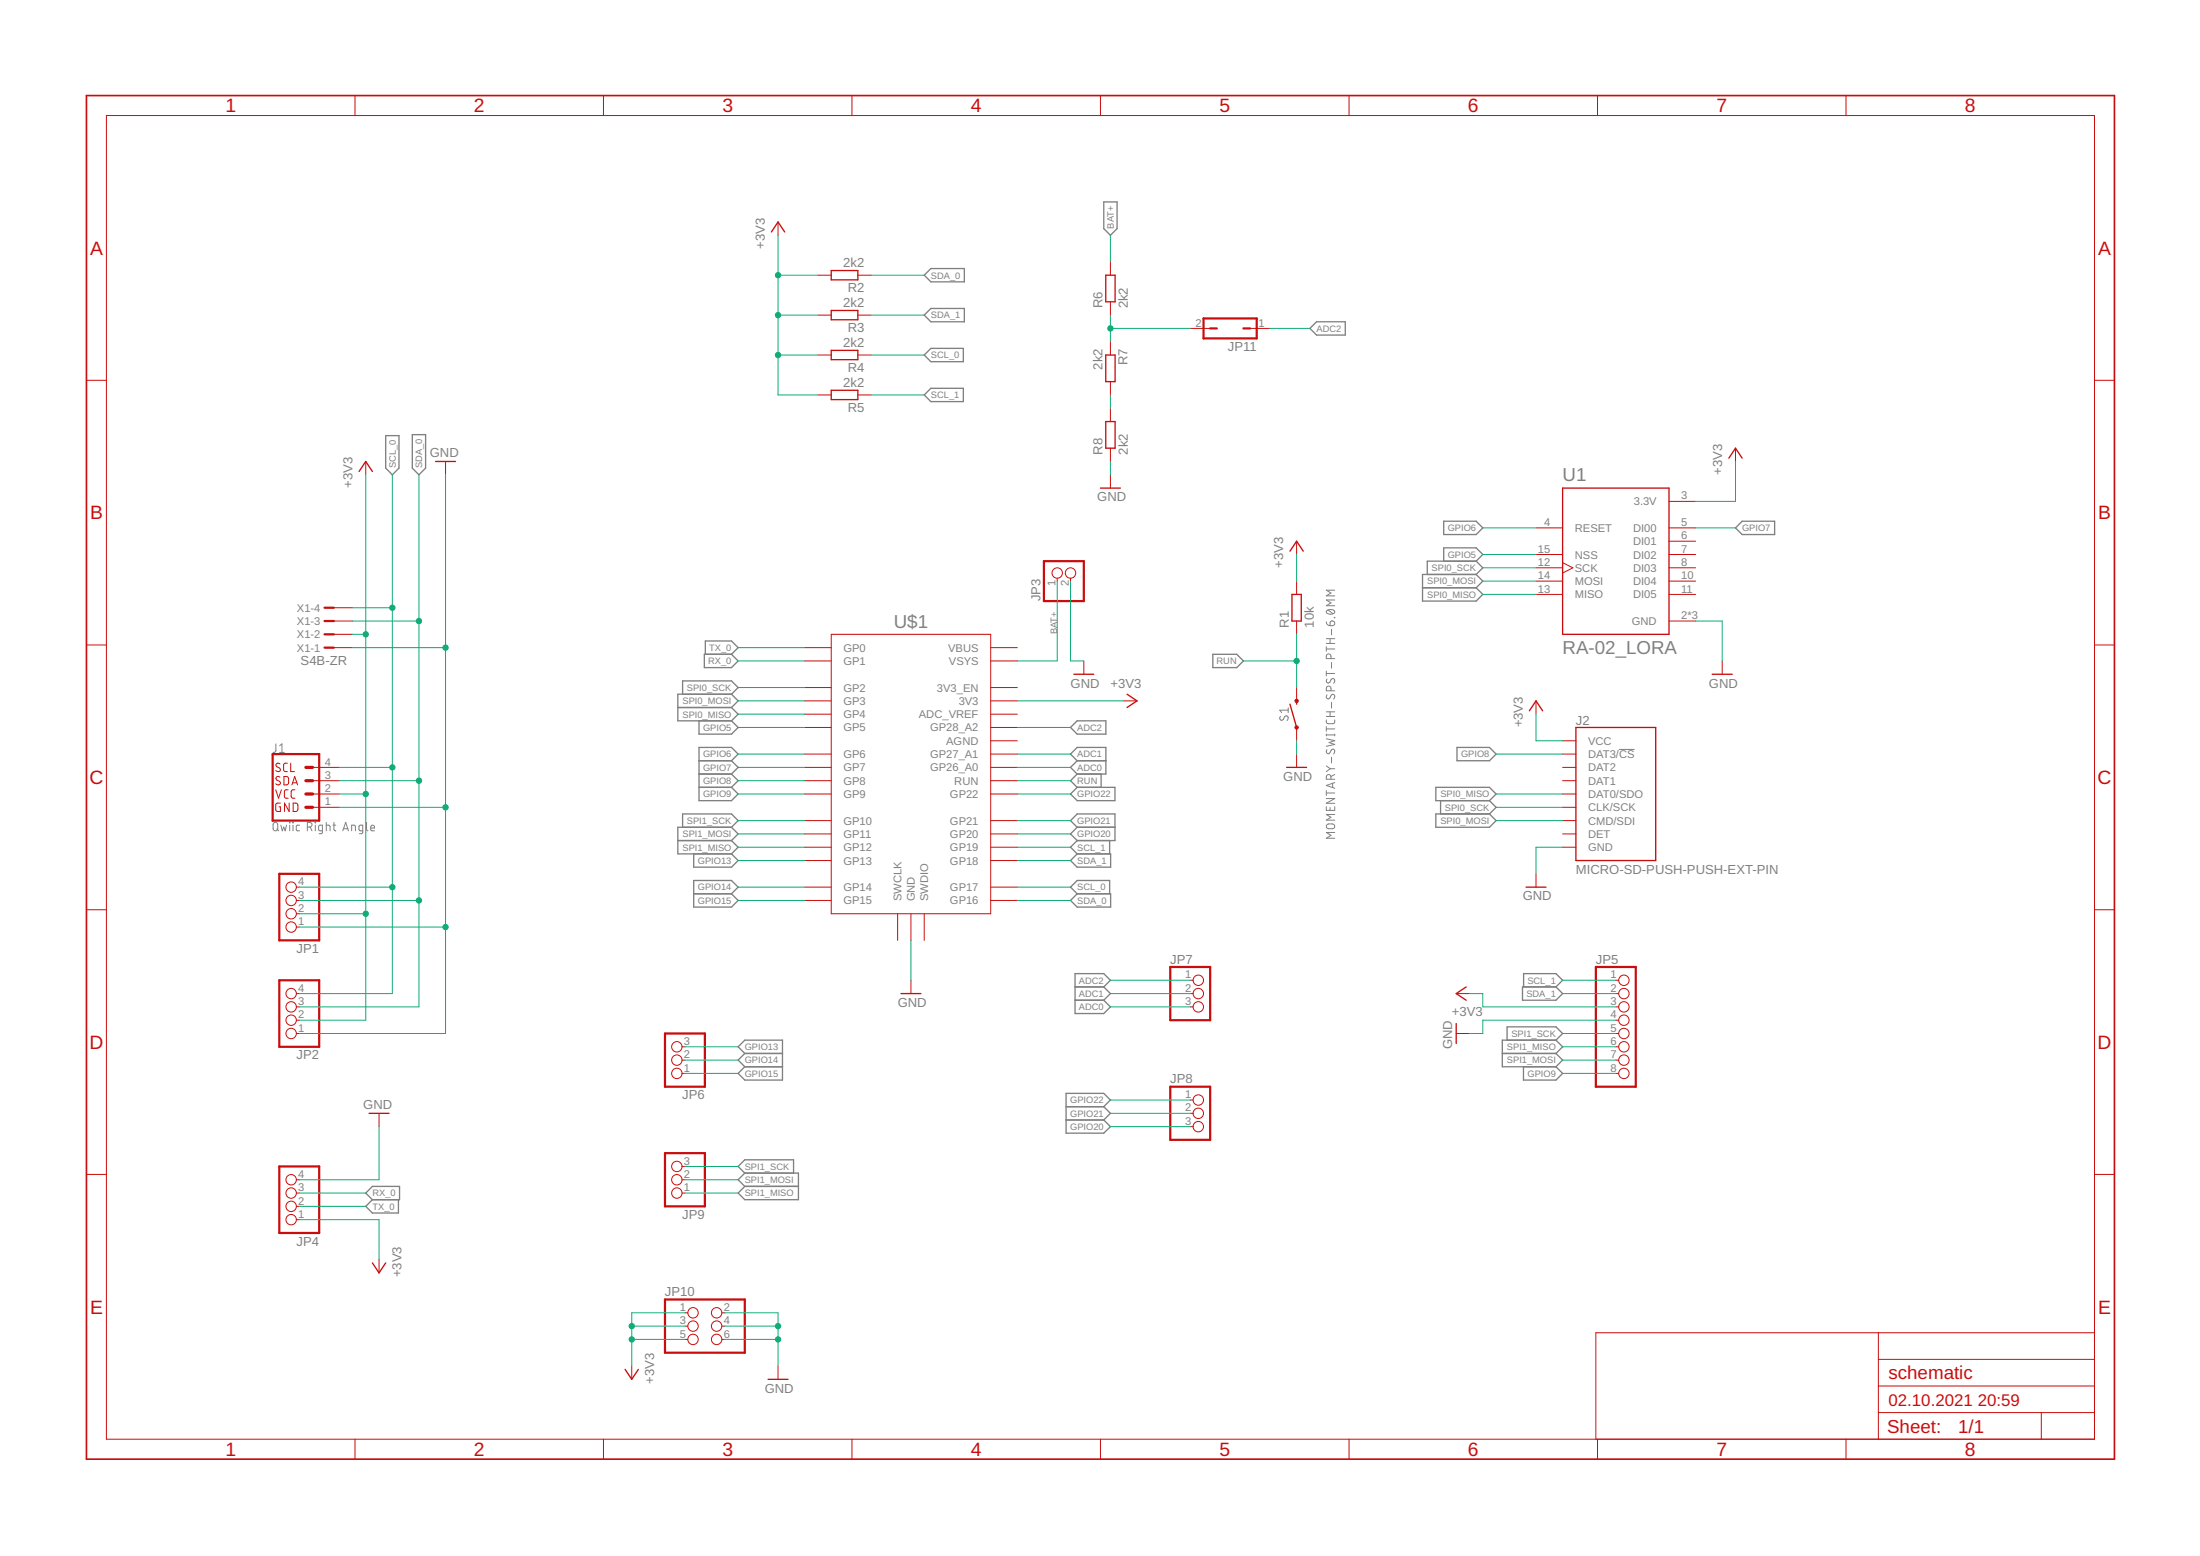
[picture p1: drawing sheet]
<svg xmlns="http://www.w3.org/2000/svg" width="420mm" height="297mm" viewBox="0 0 420 297" stroke-linecap="round" stroke-linejoin="round" font-family="sans-serif">
<g fill="none" stroke="#808080" stroke-width=".19">
<path d="M253.3 118.7a.7 .7 0 0 0 .7 .7M253.4 116.6a1.02 1.02 0 0 1 1.5 .2 .93 .93 0 0 1-1.6 0zM253.7 116.4l.9 .8M254.1 118.6a.46 .46 0 0 1 .8 .2 .46 .46 0 0 1-.4 .6h-.5zM254.8 117.9h.1zM254.9 114.5h-1.6l.9 .6-.9 .5h1.6M254.9 112.7h-1.6l.9 .5-.9 .5h1.6M244.5 136.7a.41 .41 0 0 0 0 .7 .41 .41 0 0 0 .6-.1l.2-.5a.42 .42 0 0 1 .7 0 .42 .42 0 0 1-.1 .6l-.1 .1M246 135.6h-1.6l.4 .4M246 135.1v.9M253.3 137.4v.5l.4 .3 1-.1 .2-.2v-.5M253.3 123.4v.9"/>
<path d="M253.3 128.1v.9M253.3 138.7v.9M253.3 139.1h1.6M253.3 136.8h1.6M253.3 135.9h1.6M253.3 128.6h1.6M253.3 123.9h1.6M253.3 122.8h1.6M253.3 121.9h1.6M253.4 132.7a.41 .41 0 0 0-.1 .5 .41 .41 0 0 0 .6 .1l.3-.6a.38 .38 0 0 1 .5-.1 .38 .38 0 0 1 .2 .5l-.2 .4M253.4 129.6a.41 .41 0 0 0 0 .6 .41 .41 0 0 0 .6 0l.2-.5a.42 .42 0 0 1 .7 0 .42 .42 0 0 1-.1 .6l-.1 .1M254 121.9v.9"/>
<path d="M254 135.9v.9M254.2 131.9v-.5a.44 .44 0 0 0-.5-.4 .44 .44 0 0 0-.4 .4v.5h1.6M254.2 125.7v-.4a.44 .44 0 0 0-.5-.5 .44 .44 0 0 0-.4 .5v.4h1.6M254.3 120.1v1.1M254.3 126.5v1.1M254.3 134.1v1.1M52.3 157.1l.3-.1 .3 .1 .1 1.1a.44 .44 0 0 1-.4 .4 .44 .44 0 0 1-.4-.4zM52.7 142v1.4l-.5 .2M52.9 158.2l.3 .4M53.4 143.6h.9M53.4 142.4l.4-.4v1.6M53.6 157.5l.3 1.1 .3-.7 .3 .7 .2-1.1"/>
<path d="M55.3 157l.1 .1zM55.3 157.5v1.1M55.9 157l.1 .1zM56 157.5v1.1M57.2 157.5h-.5l-.1 .3 .1 .7 .5 .1M58.7 157.9h.4a.44 .44 0 0 0 .5-.5 .44 .44 0 0 0-.5-.4h-.4v1.6M59.2 157.9l.4 .7M60.2 157l.1 .1zM60.2 157.5v1.1M61.6 158.6h-.6l-.1-.2v-.6l.1-.3h.6v1.4l-.2 .2-.5 .1M62.3 157.5l.7 .2v.9M62.3 157v1.6"/>
<path d="M63.6 157.5h.5M63.8 157v1.3l.1 .2 .2 .1M65.5 158.6l.5-1.6 .5 1.6M65.6 158.2h.8M67.2 158.6v-1.1l.6 .2 .1 .9M69.3 158.6h-.6l-.1-.2v-.6l.1-.3h.6v1.4l-.2 .2-.5 .1M70 157v1.3l.3 .3M70.8 158.1h.7a.38 .38 0 0 0-.2-.6 .38 .38 0 0 0-.5 .4l.1 .6 .6 .1M253.3 154v.7h1.6v-.7M253.3 140.1v.4M253.3 150.9v.9M253.3 152.4h1.6l-1.6 1h1.6"/>
<path d="M253.3 151.4h1.6M253.3 146.2l.8 .5M253.3 141l1.6 .4-1.1 .4 1.1 .3-1.6 .4M253.3 140.3h1.6M253.4 157.4a1.3 1.3 0 0 1 1.2-.1l.3 .3v.3l-.4 .3-1.1-.1-.1-.3zM253.4 143.1a.42 .42 0 0 0-.1 .6 .42 .42 0 0 0 .6 .1l.3-.6a.41 .41 0 0 1 .7-.1 .41 .41 0 0 1-.1 .7l-.1 .1M254 154.2v.5M254.1 146.7l-.8 .6M254.1 146.7h.8M254.2 148.8v-.5a.44 .44 0 0 0-.5-.5 .44 .44 0 0 0-.4 .5v.5h1.6M254.3 144.5v1.1M254.5 149.5v.8"/>
<path d="M254.9 158.9h-1.6l.9 .6-.9 .5h1.6M254.9 155.5h-1.6l.9 .5-.9 .6h1.6M254.9 140.1v.4M254.9 149.4l-1.6 .5 1.6 .6M254.9 147.8l-.7 .4M309.2 143.1h3"/>
</g>
<g fill="none" stroke="#808080" stroke-width=".25">
<path d="M210.8 38.5h2.5v5.1l-1.2 1.3-1.3-1.3zM176.5 52.5l1.3-1.2h6.4v2.5h-6.4zM176.5 67.8l1.3-1.3h6.2v2.5h-6.2zM176.5 75.4l1.3-1.3h6.2v2.6h-6.2zM176.5 60.2l1.3-1.3h6.4v2.5h-6.4zM251.4 61.4h5.5v2.6h-5.5l-1.2-1.3zM73.7 83.2h2.5v6.2l-1.3 1.2-1.2-1.2zM78.7 83h2.6v6.4l-1.3 1.2-1.3-1.2zM275.7 99.5h6.2l1.3 1.3-1.3 1.2h-6.2zM271.7 112.2h10.2M275.7 107.1v-2.5h6.2l1.3 1.3-1.3 1.2M281.9 107.1l1.3 1.3-1.3 1.3"/>
<path d="M281.9 109.7h-10.2v5h10.2l1.3-1.2-1.3-1.3M281.9 107.1h-9.3v2.6M281.9 109.7l1.3 1.2-1.3 1.3M331.4 100.8l1.3-1.3h6.2v2.5h-6.2zM129.5 135.1h10.2M130.4 132.5v-2.5h9.3l1.3 1.3-1.3 1.2M133.5 137.6v2.5h6.2l1.3-1.2-1.3-1.3M134.5 124.9h5.2l1.3 1.3-1.3 1.2h-5.2zM134.7 124.9v-2.5h5l1.3 1.2-1.3 1.3M139.7 132.5h-10.2v5.1h10.2M139.7 132.5l1.3 1.3-1.3 1.3M139.7 135.1l1.3 1.2-1.3 1.3"/>
<path d="M205.7 137.6h5.5v2.5h-5.5l-1.3-1.2zM231.6 124.9h4.6l1.3 1.3-1.3 1.2h-4.6zM130.4 157.9v-2.5h9.3l1.3 1.3-1.3 1.2M133.5 150.3h6.2M133.5 147.8h6.2M133.5 145.2h6.2M139.7 157.9l1.3 1.3-1.3 1.3M139.7 157.9h-10.2v5.1h10.2M139.7 145.2l1.3-1.2-1.3-1.3h-6.2v10.1h6.2l1.3-1.2-1.3-1.3M139.7 145.2l1.3 1.3-1.3 1.3M139.7 147.8l1.3 1.2-1.3 1.3M204.4 151.6l1.3-1.3h7.2v2.5h-7.2z"/>
<path d="M205.7 157.9l-1.3-1.2 1.3-1.3h7.2v5.1h-7.2M205.7 157.9h7.2M205.7 147.8l-1.3 1.2 1.3 1.3M205.7 145.2l-1.3-1.2 1.3-1.3h5.5v5.1h-5.5M205.7 157.9l-1.3 1.3 1.3 1.3M205.7 145.2h5.5M205.7 145.2l-1.3 1.3 1.3 1.3M210.3 147.8v2.5M274.2 155.4h10.3l1.2 1.3-1.2 1.2h-10.3zM274.2 150.3h10.3l1.2 1.3-1.2 1.2h-10.3zM275.1 152.8v2.6M278.3 142.7h6.2l1.2 1.3-1.2 1.2h-6.2z"/>
<path d="M284.5 152.8l1.2 1.3-1.2 1.3M129.5 160.5h10.2M132.5 168.1h7.2l1.3 1.3-1.3 1.2 1.3 1.3-1.3 1.3h-7.2zM132.5 170.6h7.2M132.5 163v2.5h7.2l1.3-1.2-1.3-1.3M139.7 160.5l1.3 1.2-1.3 1.3M205.7 170.6l-1.3-1.2 1.3-1.3h6.2v2.5M205.7 170.6h6.4v2.6h-6.4l-1.3-1.3zM205.7 163h6.4v2.5h-6.4l-1.3-1.2zM205.7 160.5l-1.3 1.2 1.3 1.3M211.9 160.5v2.5M205.3 188.4h5.5"/>
<path d="M205.3 190.9h5.5M210.8 188.4l1.3-1.3-1.3-1.2h-5.5v7.6h5.5l1.3-1.3-1.3-1.3M210.8 188.4l1.3 1.3-1.3 1.2M287.8 198.6v-2.6h9.4l1.2 1.3-1.2 1.3M290.8 188.4h6.4l1.2 1.3-1.2 1.2h-6.4zM291 188.4v-2.5h6.2l1.2 1.2-1.2 1.3M297.2 198.6h-10.3v5h10.3M297.2 198.6l1.2 1.2-1.2 1.3M142.2 201.1l-1.2-1.3 1.2-1.2h7.2v7.6h-7.2l-1.2-1.3 1.2-1.3M142.2 203.6h7.2M142.2 201.1h7.2M142.2 201.1l-1.2 1.3 1.2 1.2"/>
<path d="M203.6 213.8h7.2M203.6 211.3h7.2M210.8 211.3l1.3-1.3-1.3-1.3h-7.2v7.6h7.2l1.3-1.2-1.3-1.3M210.8 211.3l1.3 1.2-1.3 1.3M286.9 201.1h10.3M291 203.6v2.6h6.2l1.2-1.3-1.2-1.3M297.2 201.1l1.2 1.3-1.2 1.2M69.8 227.8l1.3-1.3h5.2v2.5h-5.2zM71.1 229l-1.3 1.3 1.3 1.3h5v-2.6M142.2 223.9h10.3v5.1h-10.3l-1.2-1.2 1.2-1.3M142.2 226.5h10.3M142.2 223.9l-1.2 1.3 1.2 1.3"/>
<path d="M142.2 223.9l-1.2-1.2 1.2-1.3h9.4v2.5"/>
</g>
<g fill="none" stroke="#c90d0c" stroke-width=".19">
<path d="M67.8 18.2v3.9M115.3 18.2v3.9M162.7 18.2v3.9M210.2 18.2v3.9M257.6 18.2v3.9M305.1 18.2v3.9M352.6 18.2v3.9M20.3 22.1h379.7v252.6h-379.7zM148.6 42.4v2.5M156.2 52.5h2.5M163.8 52.5h2.6M212.1 50v2.5"/>
<path d="M212.1 57.6v2.6M16.5 72.6h3.8M156.2 60.2h2.5M156.2 67.8h2.5M156.2 75.4h2.5M163.8 60.2h2.6M163.8 67.8h2.6M163.8 75.4h2.6M212.1 65.2v2.6M212.1 72.9v2.5M212.1 77.9v2.6M227.3 62.7h3.8"/>
<path d="M238.7 62.7h3.8M400 72.6h3.8M69.8 88.1v2.5M85.1 88.1v2.5M212.1 85.6v2.5M212.1 90.6v2.6M318.7 95.7h5.1M331.4 85.6v2.5M62.2 118.6h5.1M62.2 116h5.1M201.9 110.4v.5M204.4 110.4v.5"/>
<path d="M247.6 103.3v2.6M247.6 110.9v2.6M247.6 118.6v2.5M293.3 100.8h5.1M293.3 105.9h5.1M293.3 108.4h5.1M293.3 110.9h5.1M293.3 113.5h5.1M298.4 107.4l2 1-2 1M318.7 118.6h5.1M318.7 100.8h5.1M318.7 103.3h5.1"/>
<path d="M318.7 105.9h5.1M318.7 108.4h5.1M318.7 110.9h5.1M318.7 113.5h5.1M16.5 123.1h3.8M62.2 123.6h5.1M62.2 121.1h5.1M153.7 123.6h5M153.7 126.2h5M153.7 131.3h5M153.7 133.8h5M153.7 136.3h5"/>
<path d="M153.7 138.9h5M158.7 121.1h30.5v53.3h-30.5zM189.2 123.6h5.1M189.2 126.2h5.1M189.2 131.3h5.1M189.2 133.8h5.1M189.2 136.3h5.1M189.2 138.9h5.1M207 126.2v2.5M214.6 133.8h2.5M247.6 131.3v2.5M247.6 138.9v2.5"/>
<path d="M293.3 133.8v2.5M328.9 126.2v2.5M400 123.1h3.8M52.7 150.8l.5 1.6 .5-1.6M53.5 148.4a.41 .41 0 0 0-.6-.1 .41 .41 0 0 0 0 .6l.5 .3a.42 .42 0 0 1 0 .6 .42 .42 0 0 1-.6 0l-.1-.2M53.5 145.8a.41 .41 0 0 0-.6 0 .41 .41 0 0 0 0 .6l.5 .2a.42 .42 0 0 1 0 .6 .42 .42 0 0 1-.6 0l-.1-.1M53.6 153.3h-.7l-.2 .2v1.1l.2 .3h.7v-.9h-.3M54.2 148.2l.6 .1 .3 .2v1.1l-.3 .2h-.6zM54.9 145.7h-.5l-.2 .3v1.1l.2 .2h.5M55 150.8h-.5l-.2 .3v1.1l.2 .2h.5M55.2 153.3v1.6l-.9-1.6v1.6M55.5 145.7v1.6h.7"/>
<path d="M55.8 149.8l.5-1.6 .5 1.6M55.9 149.4h.8M56 153.3h.6l.3 .3v.9l-.3 .4h-.6zM56.3 150.8h-.5l-.2 .3v1.1l.2 .2h.5M59.7 146.5h5.1M59.7 149h5.1M59.7 151.6h5.1M59.7 154.1h5.1M153.7 144h5M153.7 146.5h5M153.7 149h5M153.7 151.6h5"/>
<path d="M153.7 156.7h5M153.7 159.2h5M189.2 144h5.1M189.2 146.5h5.1M189.2 149h5.1M189.2 151.6h5.1M189.2 156.7h5.1M189.2 159.2h5.1M189.2 141.4h5.1M247.6 144v2.5M298.4 144h2.6M298.4 146.5h2.6"/>
<path d="M298.4 149h2.6M298.4 151.6h2.6M298.4 156.7h2.6M298.4 159.2h2.6M298.4 141.4h2.6M298.4 154.1h2.6M16.5 173.7h3.8M56.6 169.4h.5M56.6 171.9h.5M56.6 174.4h.5M56.6 177h.5M153.7 161.7h5"/>
<path d="M153.7 164.3h5M153.7 169.4h5M153.7 171.9h5M171.4 174.4v5.1M174 174.4v5.1M176.5 174.4v5.1M189.2 161.7h5.1M189.2 164.3h5.1M189.2 169.4h5.1M189.2 171.9h5.1M293.3 166.8v2.6M298.4 161.7h2.6"/>
<path d="M400 173.7h3.8M56.6 197.3h.5M56.6 194.8h.5M56.6 192.2h.5M56.6 189.7h.5M130.2 199.8h.6M174 187.1v2.6M227.3 192.2h.6M227.3 189.7h.6M227.3 187.1h.6M278.1 197.3h2.5M278.1 189.7h2.5"/>
<path d="M308.6 197.3h.5M308.6 194.8h.5M308.6 192.2h.5M308.6 189.7h.5M308.6 187.1h.5M308.6 199.8h.5M72.4 212.5v2.6M130.2 202.4h.6M130.2 204.9h.6M227.3 210h.6M227.3 212.5h.6M227.3 215.1h.6"/>
<path d="M308.6 202.4h.5M308.6 204.9h.5M16.5 224.2h3.8M56.6 232.8h.5M56.6 230.3h.5M56.6 227.8h.5M56.6 225.2h.5M130.2 227.8h.6M130.2 225.2h.6M130.2 222.7h.6M400 224.2h3.8M72.4 240.5v2.5"/>
<path d="M130.8 250.6h.6M130.8 253.2h.6M130.8 255.7h.6M137.9 250.6h.5M137.9 253.2h.5M137.9 255.7h.5M358.7 254.4v20.3M358.7 259.5h41.3M400 254.4h-95.2v20.3M67.8 274.7v3.9M115.3 274.7v3.9M120.6 260.8v2.5"/>
<path d="M148.6 260.8v2.5M162.7 274.7v3.9M210.2 274.7v3.9M257.6 274.7v3.9M305.1 274.7v3.9M352.6 274.7v3.9M358.7 269.7h41.3M358.7 264.6h41.3M389.8 269.7v5"/>
<circle cx="201.9" cy="109.4" r=".99"/>
<circle cx="204.4" cy="109.4" r=".99"/>
<circle cx="55.6" cy="171.9" r=".99"/>
<circle cx="55.6" cy="169.4" r=".99"/>
<circle cx="55.6" cy="177" r=".99"/>
<circle cx="55.6" cy="174.4" r=".99"/>
<circle cx="55.6" cy="192.2" r=".99"/>
<circle cx="55.6" cy="197.3" r=".99"/>
<circle cx="55.6" cy="189.7" r=".99"/>
<circle cx="55.6" cy="194.8" r=".99"/>
<circle cx="129.3" cy="199.8" r=".99"/>
<circle cx="228.9" cy="187.1" r=".99"/>
<circle cx="228.9" cy="189.7" r=".99"/>
<circle cx="228.9" cy="192.2" r=".99"/>
<circle cx="310.1" cy="197.3" r=".99"/>
<circle cx="310.1" cy="187.1" r=".99"/>
<circle cx="310.1" cy="189.7" r=".99"/>
<circle cx="310.1" cy="199.8" r=".99"/>
<circle cx="310.1" cy="194.8" r=".99"/>
<circle cx="310.1" cy="192.2" r=".99"/>
<circle cx="129.3" cy="204.9" r=".99"/>
<circle cx="129.3" cy="202.4" r=".99"/>
<circle cx="228.9" cy="210" r=".99"/>
<circle cx="228.9" cy="212.5" r=".99"/>
<circle cx="228.9" cy="215.1" r=".99"/>
<circle cx="310.1" cy="204.9" r=".99"/>
<circle cx="310.1" cy="202.4" r=".99"/>
<circle cx="55.6" cy="225.2" r=".99"/>
<circle cx="55.6" cy="232.8" r=".99"/>
<circle cx="55.6" cy="230.3" r=".99"/>
<circle cx="55.6" cy="227.8" r=".99"/>
<circle cx="129.3" cy="227.8" r=".99"/>
<circle cx="129.3" cy="225.2" r=".99"/>
<circle cx="129.3" cy="222.7" r=".99"/>
<circle cx="132.4" cy="250.6" r=".99"/>
<circle cx="132.4" cy="253.2" r=".99"/>
<circle cx="132.4" cy="255.7" r=".99"/>
<circle cx="136.9" cy="250.6" r=".99"/>
<circle cx="136.9" cy="253.2" r=".99"/>
<circle cx="136.9" cy="255.7" r=".99"/>
</g>
<g fill="none" stroke="#c90d0c" stroke-width=".25">
<path d="M147.3 44.3l1.3-1.9 1.3 1.9M158.7 51.6h5.1v1.8h-5.1zM158.7 59.3h5.1v1.7h-5.1zM211.2 52.5h1.8v5.1h-1.8zM158.7 66.9h5.1v1.8h-5.1zM158.7 74.5h5.1v1.8h-5.1zM211.2 67.8h1.8v5.1h-1.8zM68.6 90l1.2-1.9 1.3 1.9M83.2 88.1h3.8M210.2 93.2h3.8M211.2 80.5h1.8v5.1h-1.8zM298.4 93.2h20.3v27.9h-20.3z"/>
<path d="M330.2 87.5l1.2-1.9 1.3 1.9M246.4 105.2l1.2-1.9 1.3 1.9M246.7 113.5h1.8v5.1h-1.8zM205.1 128.7h3.8M215.2 132.5l1.9 1.3-1.9 1.3M246.4 134.4l1.2 4.5M247.6 133.8v.6M292.1 135.7l1.2-1.9 1.3 1.9M301 138.9h15.2v25.4h-15.2zM327 128.7h3.8M245.7 146.5h3.8M291.4 169.4h3.9"/>
<path d="M172.1 189.7h3.8M278.1 195.4v3.8M280 188.4l-1.9 1.3 1.9 1.2M70.5 212.5h3.8M71.1 241.1l1.3 1.9 1.3-1.9M119.4 261.4l1.2 1.9 1.3-1.9M146.7 263.3h3.8"/>
</g>
<g fill="none" stroke="#c90d0c" stroke-width=".42">
<path d="M229.8 60.8h10.2v3.8h-10.2zM231.1 62.7h1.3M237.5 62.7h1.2M62 118.6h1.8M62 116h1.8M199.4 107.1h7.6v7.6h-7.6zM62 123.6h1.8M62 121.1h1.8M52.1 144h8.9v12.7h-8.9zM53.3 166.8h7.7v12.7h-7.7zM53.3 187.1h7.7v12.7h-7.7zM127 197.3h7.6v10.2h-7.6z"/>
<path d="M223.5 184.6h7.6v10.2h-7.6zM304.8 184.6h7.6v22.9h-7.6zM223.5 207.5h7.6v10.1h-7.6zM53.3 222.7h7.7v12.7h-7.7zM127 220.1h7.6v10.2h-7.6zM127 248.1h15.2v10.1h-15.2z"/>
</g>
<path d="M58.4 149h1.3M58.4 151.6h1.3M58.4 154.1h1.3M58.4 146.5h1.3" fill="none" stroke="#c90d0c" stroke-width=".61"/>
<g fill="#c90d0c" stroke="#c90d0c" stroke-width=".19">
<circle cx="247.6" cy="138.9" r=".33"/>
<circle cx="247.6" cy="133.8" r=".33"/>
</g>
<path d="M16.5 18.2h387.3v260.4h-387.3z" fill="none" stroke="#c90d0c" stroke-width=".32"/>
<g fill="none" stroke="#0dab76" stroke-width=".19">
<path d="M148.6 52.5h7.6M148.6 44.9v30.5h7.6M166.4 52.5h10.1M212.1 44.9v5.1M148.6 67.8h7.6M148.6 60.2h7.6M166.4 67.8h10.1M166.4 75.4h10.1M166.4 60.2h10.1M212.1 62.7h15.2M212.1 60.2v5M212.1 75.4v2.5"/>
<path d="M242.5 62.7h7.7M69.8 90.6v104.2h-12.7M74.9 90.6v99.1h-17.8M80 90.6v101.6h-22.9M85.1 90.6v106.7h-28M212.1 88.1v2.5M331.4 88.1v7.6h-7.6M67.3 116h7.6M67.3 118.6h12.7M201.9 110.9v15.3h-7.6M204.4 110.9v15.3h2.6M247.6 105.9v5"/>
<path d="M283.2 108.4h10.1M283.2 110.9h10.1M283.2 113.5h10.1M283.2 105.9h10.1M283.2 100.8h10.1M323.8 118.6h5.1v7.6M323.8 100.8h7.6M67.3 123.6h17.8M67.3 121.1h2.5M141 123.6h12.7M141 126.2h12.7M141 131.3h12.7"/>
<path d="M141 133.8h12.7M141 136.3h12.7M141 138.9h12.7M194.3 133.8h20.3M194.3 138.9h10.1M237.5 126.2h10.1M247.6 121.1v10.2M293.3 136.3v5.1h5.1M64.8 146.5h10.1M64.8 149h15.2M64.8 154.1h20.3M64.8 151.6h5"/>
<path d="M141 146.5h12.7M141 149h12.7M141 156.7h12.7M141 151.6h12.7M141 159.2h12.7M141 144h12.7M194.3 146.5h10.1M194.3 149h10.1M194.3 156.7h10.1M194.3 151.6h10.1M194.3 159.2h10.1M194.3 144h10.1"/>
<path d="M247.6 141.4v2.6M285.7 154.1h12.7M285.7 156.7h12.7M285.7 151.6h12.7M285.7 144h12.7M57.1 169.4h17.8M57.1 171.9h22.9M57.1 174.4h12.7M57.1 177h28M141 169.4h12.7M141 171.9h12.7M141 161.7h12.7"/>
<path d="M141 164.3h12.7M174 179.5v7.6M194.3 169.4h10.1M194.3 171.9h10.1M194.3 161.7h10.1M194.3 164.3h10.1M298.4 161.7h-5.1v5.1M130.8 199.8h10.2M212.1 189.7h15.2M212.1 192.2h15.2M212.1 187.1h15.2M280.6 189.7h2.6v2.5h25.4"/>
<path d="M298.4 189.7h10.2M298.4 187.1h10.2M298.4 197.3h10.2M298.4 199.8h10.2M308.6 194.8h-25.4v2.5h-2.6M72.4 215.1v10.1h-15.3M130.8 202.4h10.2M130.8 204.9h10.2M212.1 215.1h15.2M212.1 212.5h15.2M212.1 210h15.2M298.4 202.4h10.2"/>
<path d="M298.4 204.9h10.2M57.1 230.3h12.7M57.1 227.8h12.7M57.1 232.8h15.3v7.7M130.8 227.8h10.2M130.8 222.7h10.2M130.8 225.2h10.2M120.6 255.7h10.2M120.6 253.2h10.2M130.8 250.6h-10.2v10.2M138.4 250.6h10.2v10.2M138.4 255.7h10.2"/>
<path d="M138.4 253.2h10.2"/>
</g>
<g fill="#0dab76" stroke="#0dab76" stroke-width=".19">
<circle cx="74.9" cy="116" r=".51"/>
<circle cx="74.9" cy="146.5" r=".51"/>
<circle cx="74.9" cy="169.4" r=".51"/>
<circle cx="80" cy="118.6" r=".51"/>
<circle cx="80" cy="149" r=".51"/>
<circle cx="80" cy="171.9" r=".51"/>
<circle cx="247.6" cy="126.2" r=".51"/>
<circle cx="69.8" cy="121.1" r=".51"/>
<circle cx="69.8" cy="151.6" r=".51"/>
<circle cx="69.8" cy="174.4" r=".51"/>
<circle cx="120.6" cy="255.7" r=".51"/>
<circle cx="120.6" cy="253.2" r=".51"/>
<circle cx="148.6" cy="67.8" r=".51"/>
<circle cx="148.6" cy="60.2" r=".51"/>
<circle cx="148.6" cy="52.5" r=".51"/>
<circle cx="85.1" cy="123.6" r=".51"/>
<circle cx="85.1" cy="154.1" r=".51"/>
<circle cx="85.1" cy="177" r=".51"/>
<circle cx="148.6" cy="255.7" r=".51"/>
<circle cx="148.6" cy="253.2" r=".51"/>
<circle cx="212.1" cy="62.7" r=".51"/>
</g>
<g font-size="3.7" fill="#c90d0c">
<text x="43" y="21.4">1</text>
<text x="90.5" y="21.4">2</text>
<text x="138" y="21.4">3</text>
<text x="185.4" y="21.4">4</text>
<text x="232.9" y="21.4">5</text>
<text x="280.3" y="21.4">6</text>
<text x="327.8" y="21.4">7</text>
<text x="375.3" y="21.4">8</text>
<text x="17.2" y="48.6">A</text>
<text x="400.7" y="48.6">A</text>
<text x="17.2" y="99.2">B</text>
<text x="400.7" y="99.2">B</text>
<text x="17.1" y="149.7">C</text>
<text x="400.6" y="149.7">C</text>
<text x="17.1" y="200.2">D</text>
<text x="400.6" y="200.2">D</text>
<text x="17.2" y="250.8">E</text>
<text x="400.7" y="250.8">E</text>
<text x="43" y="277.9">1</text>
<text x="90.5" y="277.9">2</text>
<text x="138" y="277.9">3</text>
<text x="185.4" y="277.9">4</text>
<text x="232.9" y="277.9">5</text>
<text x="280.3" y="277.9">6</text>
<text x="327.8" y="277.9">7</text>
<text x="375.3" y="277.9">8</text>
</g>
<g font-size="3.6" fill="#808080">
<text x="298.4" y="91.9">U1</text>
<text x="170.7" y="119.8">U$1</text>
<text x="298.4" y="124.9">RA-02_LORA</text>
</g>
<g font-size="3.6" fill="#c90d0c">
<text x="360.6" y="263.3">schematic</text>
<text x="360.4" y="273.6">Sheet:</text>
<text x="374" y="273.5">1/1</text>
</g>
<g font-size="3.2" fill="#c90d0c">
<text x="360.6" y="268.4">02.10.2021</text>
<text x="377.7" y="268.4">20:59</text>
</g>
<g font-size="2.5" fill="#808080">
<text x="146" y="47.5" transform="rotate(-90 146 47.5)">+3V3</text>
<text x="161" y="51">2k2</text>
<text x="161" y="58.6">2k2</text>
<text x="161.9" y="55.8">R2</text>
<text x="210.6" y="58.9" transform="rotate(-90 210.6 58.9)">R6</text>
<text x="215.4" y="58.9" transform="rotate(-90 215.4 58.9)">2k2</text>
<text x="161.9" y="63.4">R3</text>
<text x="161" y="66.2">2k2</text>
<text x="161.9" y="71">R4</text>
<text x="210.6" y="70.5" transform="rotate(-90 210.6 70.5)">2k2</text>
<text x="215.4" y="69.7" transform="rotate(-90 215.4 69.7)">R7</text>
<text x="234.5" y="67">JP11</text>
<text x="161" y="73.9">2k2</text>
<text x="161.9" y="78.7">R5</text>
<text x="82.1" y="87.3">GND</text>
<text x="210.6" y="86.8" transform="rotate(-90 210.6 86.8)">R8</text>
<text x="215.4" y="86.8" transform="rotate(-90 215.4 86.8)">2k2</text>
<text x="67.3" y="93.2" transform="rotate(-90 67.3 93.2)">+3V3</text>
<text x="209.5" y="95.7">GND</text>
<text x="328.9" y="90.6" transform="rotate(-90 328.9 90.6)">+3V3</text>
<text x="245.1" y="108.4" transform="rotate(-90 245.1 108.4)">+3V3</text>
<text x="198.7" y="114.8" transform="rotate(-90 198.7 114.8)">JP3</text>
<text x="246.1" y="119.8" transform="rotate(-90 246.1 119.8)">R1</text>
<text x="250.9" y="119.8" transform="rotate(-90 250.9 119.8)">10k</text>
<text x="57.4" y="126.9">S4B-ZR</text>
<text x="204.5" y="131.3">GND</text>
<text x="212.1" y="131.3">+3V3</text>
<text x="326.4" y="131.3">GND</text>
<text x="290.8" y="138.9" transform="rotate(-90 290.8 138.9)">+3V3</text>
<text x="301" y="138.4">J2</text>
<text x="245.1" y="149">GND</text>
<text x="301" y="166.8">MICRO-SD-PUSH-PUSH-EXT-PIN</text>
<text x="290.8" y="171.9">GND</text>
<text x="56.6" y="181.9">JP1</text>
<text x="223.5" y="184">JP7</text>
<text x="304.8" y="184">JP5</text>
<text x="171.4" y="192.2">GND</text>
<text x="277.3" y="194">+3V3</text>
<text x="56.6" y="202.2">JP2</text>
<text x="277.3" y="200.3" transform="rotate(-90 277.3 200.3)">GND</text>
<text x="130.3" y="209.9">JP6</text>
<text x="223.5" y="206.8">JP8</text>
<text x="69.4" y="211.8">GND</text>
<text x="130.3" y="232.7">JP9</text>
<text x="56.6" y="237.8">JP4</text>
<text x="76.7" y="243.8" transform="rotate(-90 76.7 243.8)">+3V3</text>
<text x="127" y="247.4">JP10</text>
<text x="125" y="264.2" transform="rotate(-90 125 264.2)">+3V3</text>
<text x="146" y="265.9">GND</text>
</g>
<g font-size="2.1" fill="#808080">
<text x="228.3" y="62.3">2</text>
<text x="240.4" y="62.3">1</text>
<text x="321.1" y="95.3">3</text>
<text x="294.9" y="100.4">4</text>
<text x="300.8" y="101.5">RESET</text>
<text x="311.9" y="101.5">DI00</text>
<text x="312" y="96.5">3.3V</text>
<text x="321.1" y="100.4">5</text>
<text x="293.7" y="105.5">15</text>
<text x="300.8" y="106.6">NSS</text>
<text x="311.9" y="104.1">DI01</text>
<text x="311.9" y="106.6">DI02</text>
<text x="321.1" y="103">6</text>
<text x="321.1" y="105.5">7</text>
<text x="201.6" y="111.9" transform="rotate(-90 201.6 111.9)">1</text>
<text x="204.1" y="111.9" transform="rotate(-90 204.1 111.9)">2</text>
<text x="293.7" y="108">12</text>
<text x="293.7" y="113.1">13</text>
<text x="293.7" y="110.6">14</text>
<text x="300.8" y="109.2">SCK</text>
<text x="300.8" y="111.7">MOSI</text>
<text x="311.9" y="109.2">DI03</text>
<text x="311.9" y="111.7">DI04</text>
<text x="321.1" y="108">8</text>
<text x="321.1" y="110.6">10</text>
<text x="321.1" y="113.1">11</text>
<text x="56.7" y="119.3">X1-3</text>
<text x="56.7" y="116.8">X1-4</text>
<text x="300.8" y="114.2">MISO</text>
<text x="311.6" y="119.3">GND</text>
<text x="311.9" y="114.2">DI05</text>
<text x="321.1" y="118.2">2*3</text>
<text x="56.7" y="124.4">X1-1</text>
<text x="56.7" y="121.9">X1-2</text>
<text x="161.1" y="124.4">GP0</text>
<text x="181.1" y="124.4">VBUS</text>
<text x="161.1" y="126.9">GP1</text>
<text x="181.2" y="126.9">VSYS</text>
<text x="161.1" y="132">GP2</text>
<text x="161.1" y="134.6">GP3</text>
<text x="161.1" y="137.1">GP4</text>
<text x="175.5" y="137.1">ADC_VREF</text>
<text x="178.9" y="132">3V3_EN</text>
<text x="183.1" y="134.6">3V3</text>
<text x="161.1" y="139.6">GP5</text>
<text x="177.6" y="139.6">GP28_A2</text>
<text x="180.7" y="142.2">AGND</text>
<text x="303.3" y="142.2">VCC</text>
<text x="62" y="148.7">3</text>
<text x="62" y="146.1">4</text>
<text x="161.1" y="144.7">GP6</text>
<text x="161.1" y="147.3">GP7</text>
<text x="161.1" y="149.8">GP8</text>
<text x="177.6" y="147.3">GP26_A0</text>
<text x="177.6" y="144.7">GP27_A1</text>
<text x="182.2" y="149.8">RUN</text>
<text x="303.3" y="144.7">DAT3/CS</text>
<text x="303.3" y="147.3">DAT2</text>
<text x="303.3" y="149.8">DAT1</text>
<text x="62" y="153.8">1</text>
<text x="62" y="151.2">2</text>
<text x="161.1" y="152.3">GP9</text>
<text x="181.4" y="152.3">GP22</text>
<text x="303.3" y="152.3">DAT0/SDO</text>
<text x="303.3" y="154.9">CLK/SCK</text>
<text x="161.1" y="157.4">GP10</text>
<text x="161.1" y="160">GP11</text>
<text x="181.4" y="160">GP20</text>
<text x="181.4" y="157.4">GP21</text>
<text x="303.3" y="157.4">CMD/SDI</text>
<text x="303.3" y="160">DET</text>
<text x="161.1" y="162.5">GP12</text>
<text x="161.1" y="165">GP13</text>
<text x="181.4" y="165">GP18</text>
<text x="181.4" y="162.5">GP19</text>
<text x="303.3" y="162.5">GND</text>
<text x="56.9" y="171.5">3</text>
<text x="56.9" y="169">4</text>
<text x="161.1" y="170.1">GP14</text>
<text x="161.1" y="172.7">GP15</text>
<text x="172.2" y="172.1" transform="rotate(-90 172.2 172.1)">SWCLK</text>
<text x="174.7" y="172.1" transform="rotate(-90 174.7 172.1)">GND</text>
<text x="177.3" y="172.1" transform="rotate(-90 177.3 172.1)">SWDIO</text>
<text x="181.4" y="172.7">GP16</text>
<text x="181.4" y="170.1">GP17</text>
<text x="56.9" y="176.6">1</text>
<text x="56.9" y="174.1">2</text>
<text x="56.9" y="191.9">3</text>
<text x="56.9" y="189.3">4</text>
<text x="226.3" y="186.8">1</text>
<text x="226.3" y="189.3">2</text>
<text x="226.3" y="191.9">3</text>
<text x="307.6" y="186.8">1</text>
<text x="307.6" y="189.3">2</text>
<text x="307.6" y="191.9">3</text>
<text x="56.9" y="196.9">1</text>
<text x="56.9" y="194.4">2</text>
<text x="307.6" y="194.4">4</text>
<text x="307.6" y="196.9">5</text>
<text x="130.6" y="202">2</text>
<text x="130.6" y="199.5">3</text>
<text x="307.6" y="199.5">6</text>
<text x="307.6" y="202">7</text>
<text x="130.6" y="204.6">1</text>
<text x="226.3" y="209.6">1</text>
<text x="307.6" y="204.6">8</text>
<text x="226.3" y="212.2">2</text>
<text x="226.3" y="214.7">3</text>
<text x="56.9" y="227.4">3</text>
<text x="56.9" y="224.9">4</text>
<text x="130.6" y="227.4">1</text>
<text x="130.6" y="224.9">2</text>
<text x="130.6" y="222.3">3</text>
<text x="56.9" y="232.5">1</text>
<text x="56.9" y="229.9">2</text>
<text x="129.8" y="250.3">1</text>
<text x="138.2" y="250.3">2</text>
<text x="129.8" y="252.8">3</text>
<text x="129.8" y="255.3">5</text>
<text x="138.2" y="252.8">4</text>
<text x="138.2" y="255.3">6</text>
</g>
<g font-size="1.8" fill="#808080">
<text x="212.7" y="43.6" transform="rotate(-90 212.7 43.6)">BAT+</text>
<text x="177.8" y="53.2">SDA_0</text>
<text x="177.8" y="60.8">SDA_1</text>
<text x="251.4" y="63.3">ADC2</text>
<text x="177.8" y="68.4">SCL_0</text>
<text x="177.8" y="76">SCL_1</text>
<text x="75.6" y="89.4" transform="rotate(-90 75.6 89.4)">SCL_0</text>
<text x="80.6" y="89.4" transform="rotate(-90 80.6 89.4)">SDA_0</text>
<text x="276.5" y="101.4">GPIO6</text>
<text x="332.7" y="101.4">GPIO7</text>
<text x="276.5" y="106.5">GPIO5</text>
<text x="272.6" y="111.6">SPI0_MOSI</text>
<text x="273.4" y="109">SPI0_SCK</text>
<text x="272.6" y="114.1">SPI0_MISO</text>
<text x="135.4" y="124.3">TX_0</text>
<text x="201.9" y="121.1" transform="rotate(-90 201.9 121.1)">BAT+</text>
<text x="131.2" y="131.9">SPI0_SCK</text>
<text x="135.2" y="126.8">RX_0</text>
<text x="232.3" y="126.8">RUN</text>
<text x="130.3" y="134.4">SPI0_MOSI</text>
<text x="130.3" y="137">SPI0_MISO</text>
<text x="134.3" y="139.5">GPIO5</text>
<text x="205.7" y="139.5">ADC2</text>
<text x="134.3" y="144.6">GPIO6</text>
<text x="134.3" y="147.1">GPIO7</text>
<text x="134.3" y="149.7">GPIO8</text>
<text x="205.7" y="149.7">RUN</text>
<text x="205.7" y="147.1">ADC0</text>
<text x="205.7" y="144.6">ADC1</text>
<text x="279" y="144.6">GPIO8</text>
<text x="134.3" y="152.2">GPIO9</text>
<text x="205.7" y="152.2">GPIO22</text>
<text x="275.1" y="152.2">SPI0_MISO</text>
<text x="275.9" y="154.7">SPI0_SCK</text>
<text x="130.3" y="159.8">SPI1_MOSI</text>
<text x="131.2" y="157.3">SPI1_SCK</text>
<text x="205.7" y="159.8">GPIO20</text>
<text x="205.7" y="157.3">GPIO21</text>
<text x="275.1" y="157.3">SPI0_MOSI</text>
<text x="130.3" y="162.4">SPI1_MISO</text>
<text x="133.3" y="164.9">GPIO13</text>
<text x="205.7" y="162.4">SCL_1</text>
<text x="205.7" y="164.9">SDA_1</text>
<text x="133.3" y="170">GPIO14</text>
<text x="133.3" y="172.5">GPIO15</text>
<text x="205.7" y="170">SCL_0</text>
<text x="205.7" y="172.5">SDA_0</text>
<text x="206" y="190.3">ADC1</text>
<text x="206" y="187.8">ADC2</text>
<text x="291.5" y="190.3">SDA_1</text>
<text x="291.7" y="187.8">SCL_1</text>
<text x="206" y="192.8">ADC0</text>
<text x="288.6" y="197.9">SPI1_SCK</text>
<text x="142.2" y="200.5">GPIO13</text>
<text x="142.2" y="203">GPIO14</text>
<text x="287.8" y="203">SPI1_MOSI</text>
<text x="287.8" y="200.5">SPI1_MISO</text>
<text x="142.2" y="205.5">GPIO15</text>
<text x="291.7" y="205.5">GPIO9</text>
<text x="204.4" y="215.7">GPIO20</text>
<text x="204.4" y="213.2">GPIO21</text>
<text x="204.4" y="210.6">GPIO22</text>
<text x="142.2" y="223.3">SPI1_SCK</text>
<text x="142.2" y="225.9">SPI1_MOSI</text>
<text x="71.1" y="230.9">TX_0</text>
<text x="71.1" y="228.4">RX_0</text>
<text x="142.2" y="228.4">SPI1_MISO</text>
</g>
</svg>
